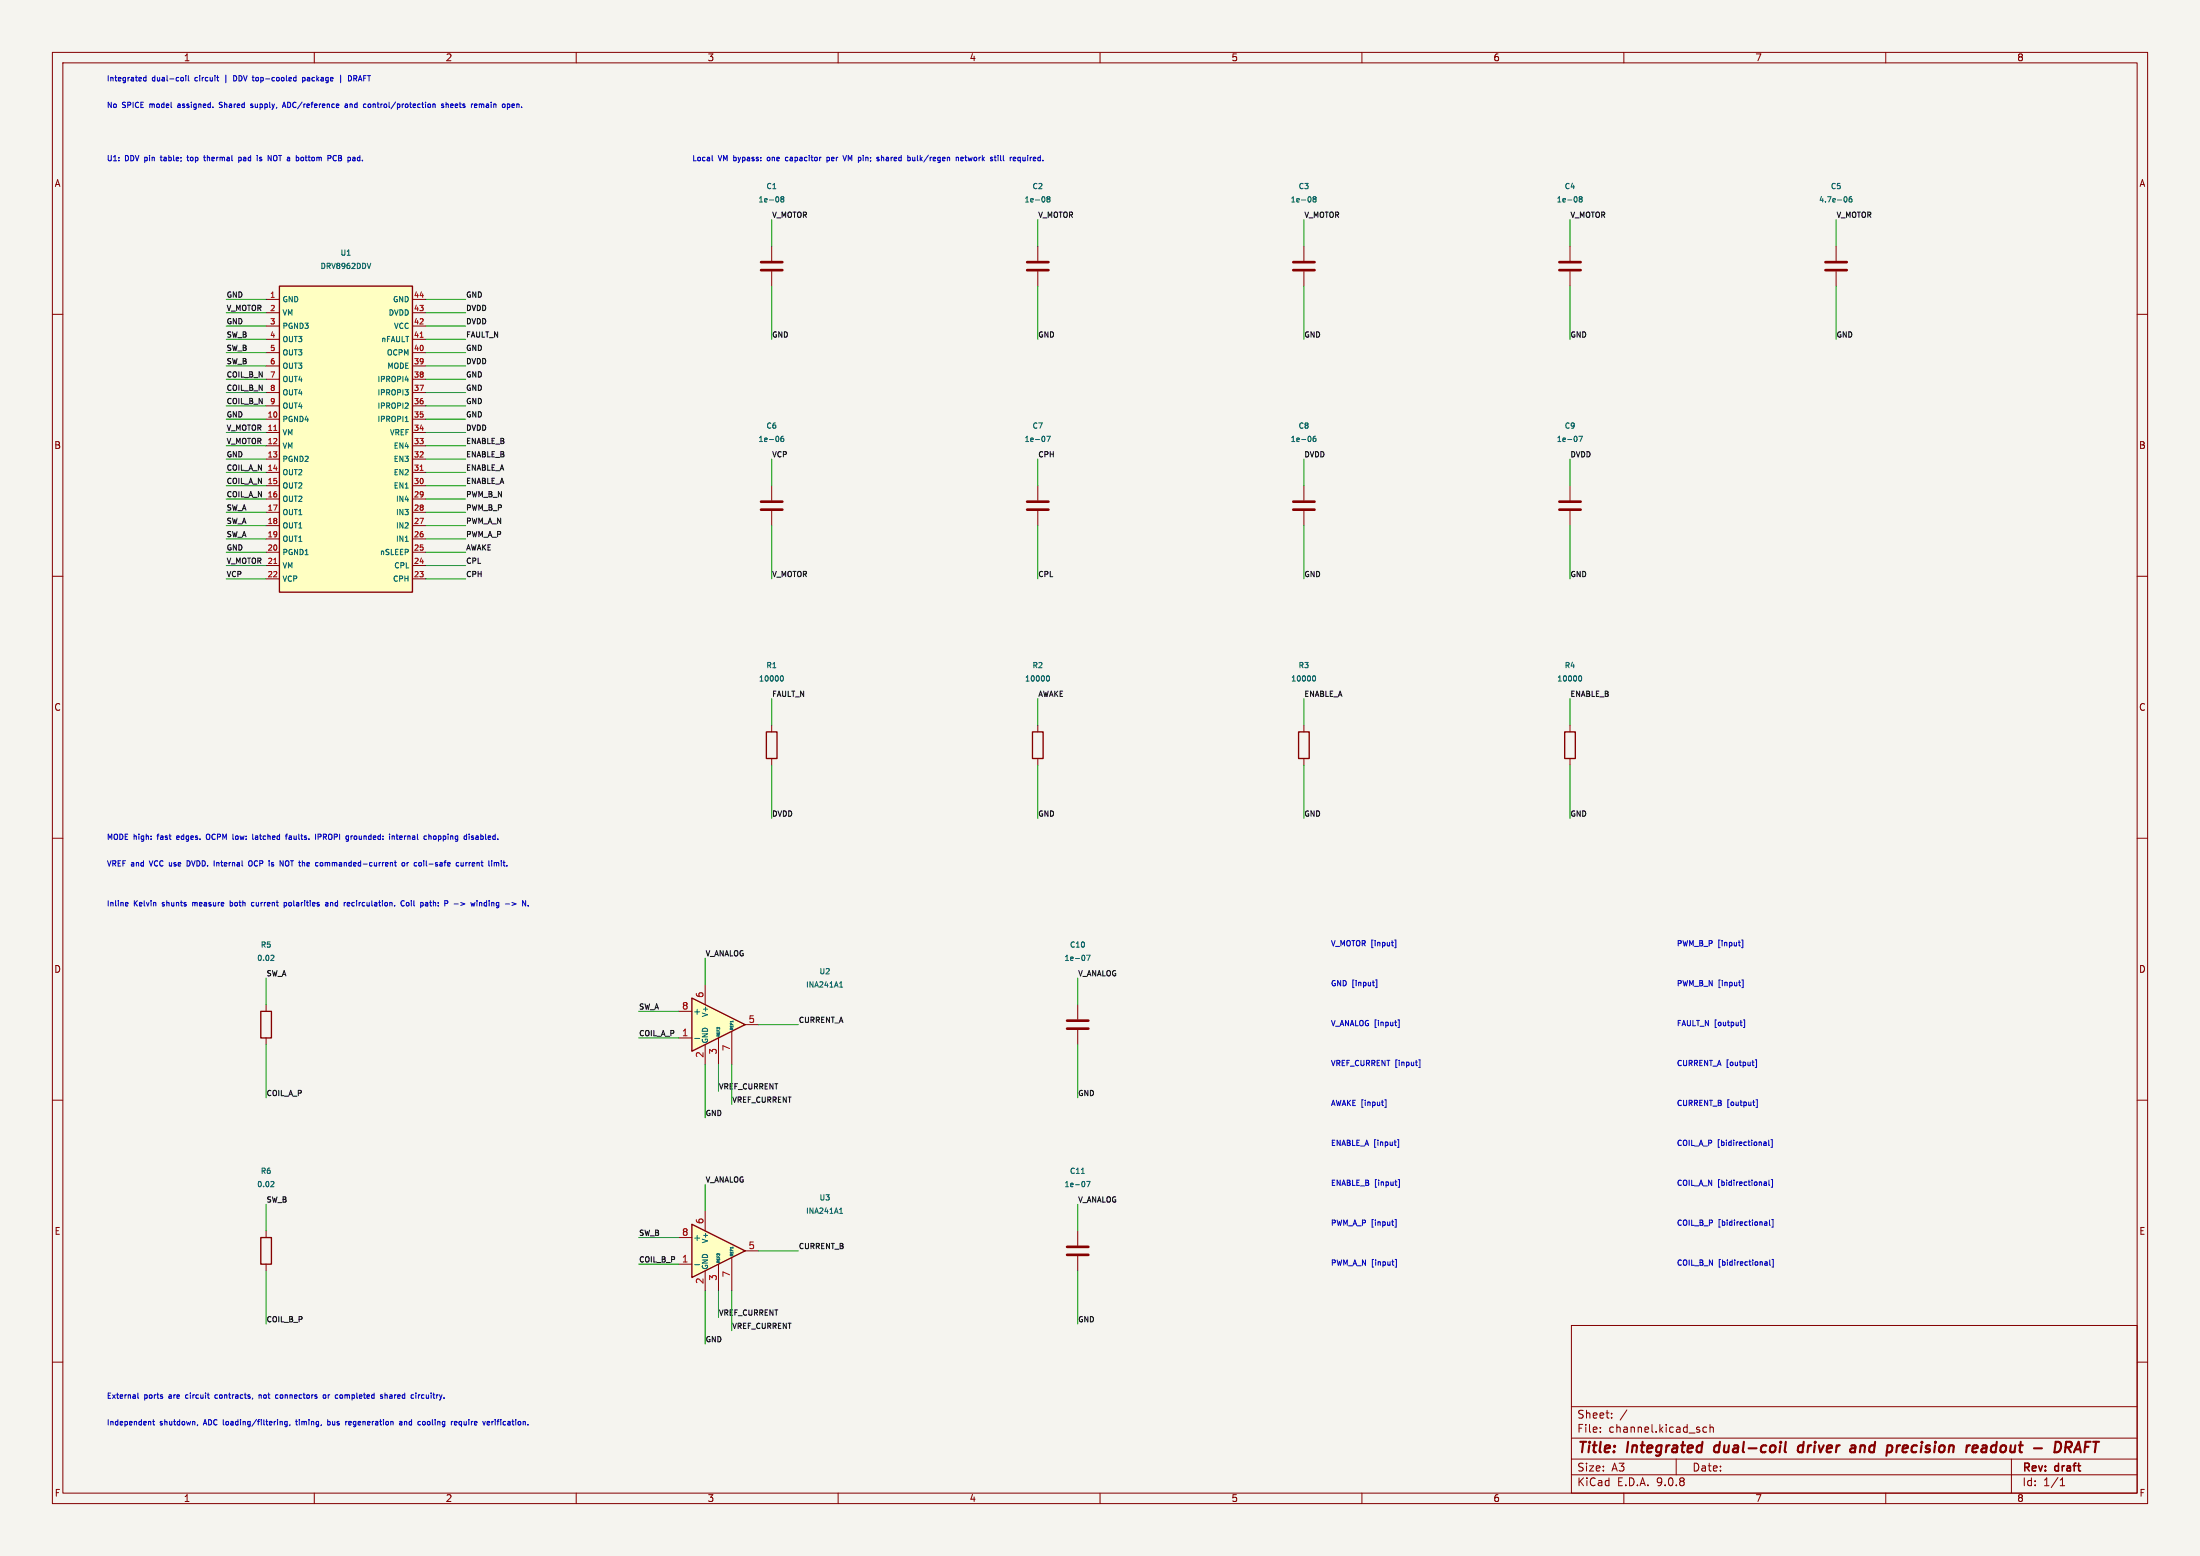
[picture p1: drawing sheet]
<svg xmlns="http://www.w3.org/2000/svg" width="420mm" height="297mm" viewBox="0 0 420 297" stroke-linecap="round" stroke-linejoin="round" font-family="sans-serif">
<path d="M0 0h420v297h-420z" fill="#f5f4ef" stroke="#f5f4ef" stroke-width=".19"/>
<g fill="none" stroke="#840000" stroke-width=".19">
<path d="M10 10h400v277h-400zM12 12h396v273h-396zM60 10v2M110 10v2M160 10v2M210 10v2M260 10v2M310 10v2M360 10v2M10 60h2M408 60h2M147.3 92.7v2.8"/>
<path d="M147.3 97.5v2.8M10 110h2M408 110h2M248.9 138.4v1.3M10 160h2M248.9 144.8v1.3M408 160h2M205.7 191.8v2.8M205.7 196.6v2.8M10 210h2M408 210h2M300 253h108v32h-108z"/>
<path d="M10 260h2M300 278.5h108M300 274.5h108M300 268.5h108M305.5 273.2v.2M305.5 272.5v.1M307.7 270.5v.2M307.7 269.8v.1M310.6 269.1l-1.3 1.9M320 278.5v3M325.8 272.5l-.4-.1-.3 .3 .1 .6h.6M326.4 272.5l.3-.1 .3 .1 .1 .9"/>
<path d="M326.4 271.9v1.5M384 278.5v6.5M408 260h2M60 285v2M110 285v2M160 285v2M210 285v2M260 285v2M300 281.5h108M310 285v2M360 285v2M393.3 283.6h.9"/>
<path d="M393.3 282.5l.4-.4v1.5"/>
</g>
<g fill="none" stroke="#840000" stroke-width=".4">
<path d="M327.4 276.1l-.2 .7 .3 .4M340.9 275.2l-.2 1.7 .3 .3M344.3 276a.66 .66 0 0 0-1 .3l-.1 .5 .1 .3h.8M344.3 275.2l-.2 2M353.6 275.9l.6 .1-.1 1.2M354.1 277.1l-.2 .1M354.2 276.3l-.7 .1M362.2 275.9l-.2 1.3M362.5 275.9l-.4 .4M376.7 276l.6-.1 .2 .1v.3l-.9 .2M377.3 277.1l-.5 .1M378.6 275.9l-.2 .1"/>
<path d="M379 276.4h-.4a.4 .4 0 0 0-.4 .4 .4 .4 0 0 0 .3 .4h.5M393.5 276.1a.72 .72 0 0 0-.6-.9h-.5l-.2 2h.5M394.8 276.3l.5 .9M395.1 276.3a.55 .55 0 0 0 .4-.5 .55 .55 0 0 0-.3-.6h-.8l-.2 2M395.9 277.2l.9-2 .4 2M396.2 276.6h.9"/>
</g>
<path d="M247.9 139.7h2v5.1h-2z" fill="none" stroke="#840000" stroke-width=".25"/>
<path d="M149.5 83.3h-.2l-.2 .2v.6l.2 .2 .3-.1-.1-.5h-.2l-.2 .1M250.7 129h.1a.54 .54 0 0 1 .4 .5 .54 .54 0 0 1-.4 .5h-.1M207.4 182.3h.7l-.4 1" fill="none" stroke="#006464" stroke-width=".19"/>
<path d="M145.3 95.8h4.1M145.3 97.3h4.1M203.7 194.8h4.1M203.7 196.3h4.1" fill="none" stroke="#840000" stroke-width=".51"/>
<path d="M132.1 233.7l10.1 5.1-10.1 5z" fill="#ffffc2"/>
<path d="M197.1 139.7h2v5.1h-2zM49.8 193h2v5.1h-2zM132.1 233.7l10.1 5.1-10.1 5z" fill="none" stroke="#840000" stroke-width=".25"/>
<g fill="none" stroke="#840000" stroke-width=".19">
<path d="M248.9 47v2.8M248.9 51.8v2.8M198.1 92.7v2.8M198.1 97.5v2.8M198.1 138.4v1.3M198.1 144.8v1.3M50.8 191.8v1.2M50.8 198.1v1.3M129.5 236.2h2.6M134.6 231.1v3.8M142.2 238.8h2.6M205.7 234.9v2.8"/>
<path d="M205.7 239.8v2.8M129.5 241.3h2.6M134.6 242.6v3.8M137.2 241.3v5.1M139.7 240v6.4"/>
</g>
<g fill="none" stroke="#006464" stroke-width=".19">
<path d="M250.9 38l-.2-.2 .2-.3 .3 .2-.2 .3M250.9 38l-.2 .2 .2 .4 .3-.2-.2-.4M250.9 38h.1M199.8 83.3h.7l-.4 1M199.9 129h.1a.54 .54 0 0 1 .4 .5 .54 .54 0 0 1-.4 .5h-.1M52.1 182.3l.2 .2v.3l-.6 .5h.6M136.9 239.7v.3h.5M136.9 239.3v.2M139.4 238.5v.2h.5M139.4 238.9v.3h.5M139.4 239.4v.3h.5M139.9 238.2h-.4"/>
<path d="M160.3 231.6h.6M160.4 230.8l.2-.2v1M206.4 224h.6M207.4 225.5h.7l-.4 1M132.6 241.4h1M136.9 240.2v.2h.5M136.9 240.7v.3h.5"/>
</g>
<path d="M246.9 50h4.1M246.9 51.6h4.1M196.1 95.8h4.1M196.1 97.3h4.1M203.7 238h4.1M203.7 239.5h4.1" fill="none" stroke="#840000" stroke-width=".51"/>
<path d="M132.1 190.5l10.1 5.1-10.1 5.1z" fill="#ffffc2"/>
<path d="M132.1 190.5l10.1 5.1-10.1 5.1z" fill="none" stroke="#840000" stroke-width=".25"/>
<path d="M299.7 92.7v2.8M299.7 97.5v2.8M129.5 193h2.6M129.5 198.1h2.6M134.6 188v3.8M134.6 199.4v3.8M137.2 198.1v5.1M139.7 196.9v6.3M142.2 195.6h2.6" fill="none" stroke="#840000" stroke-width=".19"/>
<path d="M301.4 83.3h.7l-.4 1M132.6 198.2h1M136.9 196.6v.2h.5M136.9 197v.3h.5M136.9 197.5v.3h.5M136.9 196.2v.2M139.4 195.3v.2h.5M139.4 195.8v.2h.5M139.4 196.3v.2h.5M139.9 195h-.4M160.3 188.4h.6M160.4 187.6l.2-.2v1" fill="none" stroke="#006464" stroke-width=".19"/>
<path d="M297.7 95.8h4.1M297.7 97.3h4.1" fill="none" stroke="#840000" stroke-width=".51"/>
<path d="M53.3 54.6h25.4v58.4h-25.4z" fill="#ffffc2"/>
<path d="M53.3 54.6h25.4v58.4h-25.4zM146.3 139.7h2v5.1h-2zM298.7 139.7h2v5.1h-2zM49.8 236.2h2v5.1h-2z" fill="none" stroke="#840000" stroke-width=".25"/>
<g fill="none" stroke="#840000" stroke-width=".19">
<path d="M50.8 57.2h2.5M50.8 59.7h2.5M78.7 57.2h2.6M78.7 59.7h2.6M147.3 47v2.8M147.3 51.8v2.8M198.1 47v2.8M198.1 51.8v2.8M299.7 47v2.8M299.7 51.8v2.8M350.5 47v2.8M350.5 51.8v2.8"/>
<path d="M50.8 62.2h2.5M50.8 64.8h2.5M50.8 67.3h2.5M50.8 69.9h2.5M50.8 72.4h2.5M50.8 74.9h2.5M50.8 77.5h2.5M78.7 62.2h2.6M78.7 64.8h2.6M78.7 67.3h2.6M78.7 69.9h2.6M78.7 72.4h2.6"/>
<path d="M78.7 74.9h2.6M78.7 77.5h2.6M50.8 80h2.5M50.8 82.6h2.5M50.8 85.1h2.5M50.8 87.6h2.5M50.8 90.2h2.5M50.8 92.7h2.5M50.8 95.3h2.5M50.8 97.8h2.5M78.7 80h2.6M78.7 82.6h2.6"/>
<path d="M78.7 85.1h2.6M78.7 87.6h2.6M78.7 90.2h2.6M78.7 92.7h2.6M78.7 95.3h2.6M78.7 97.8h2.6M248.9 92.7v2.8M248.9 97.5v2.8M50.8 100.3h2.5M50.8 102.9h2.5M50.8 105.4h2.5M50.8 108h2.5"/>
<path d="M50.8 110.5h2.5M78.7 100.3h2.6M78.7 102.9h2.6M78.7 105.4h2.6M78.7 108h2.6M78.7 110.5h2.6M147.3 138.4v1.3M299.7 138.4v1.3M147.3 144.8v1.3M299.7 144.8v1.3M50.8 234.9v1.3M50.8 241.3v1.3"/>
</g>
<path d="M80.2 64.4h.6M52.3 82.2h.5M80.2 89.8h.6M52.3 107.6h.5" fill="none" stroke="#a90000" stroke-width=".19"/>
<g fill="none" stroke="#006464" stroke-width=".19">
<path d="M149.3 38l-.2-.2 .2-.3 .3 .2-.2 .3M149.3 38h.1M149.3 38l-.2 .2 .2 .4 .3-.2-.2-.4M200.1 38l-.2-.2 .2-.3 .3 .2-.2 .3M200.1 38h.1M200.1 38l-.2 .2 .2 .4 .3-.2-.2-.4M301.7 38l-.2-.2 .2-.3 .3 .2-.2 .3M301.7 38l-.2 .2 .2 .4 .3-.2-.2-.4M301.7 38h.1M352.4 37.5a.64 .64 0 0 1 0 1.1M353.5 37.5l-.3 .1-.2 .2v.6l.2 .2 .3-.1v-.5l-.3-.1-.2 .2M70.8 50.2l-.4 1.1"/>
<path d="M77.4 72.5h.6M77.4 80.5h.5M251.1 83.3h-.2l-.2 .2v.6l.2 .2 .3-.1-.1-.5h-.2l-.2 .1M77.4 103.3h.5M149.1 129h.1a.54 .54 0 0 1 .4 .5 .54 .54 0 0 1-.4 .5h-.1M301.5 129h.1a.54 .54 0 0 1 .4 .5 .54 .54 0 0 1-.4 .5h-.1M52.1 225.5l.2 .2v.2l-.6 .6h.6"/>
</g>
<path d="M145.3 50h4.1M145.3 51.6h4.1M196.1 50h4.1M196.1 51.6h4.1M297.7 50h4.1M297.7 51.6h4.1M348.5 50h4.1M348.5 51.6h4.1M246.9 95.8h4.1M246.9 97.3h4.1" fill="none" stroke="#840000" stroke-width=".51"/>
<g fill="none" stroke="#009600" stroke-width=".19">
<path d="M43.2 57.2h7.6M43.2 59.7h7.6M81.3 57.2h7.6M81.3 59.7h7.6M147.3 41.9v5.1M147.3 54.6v10.2M198.1 41.9v5.1M198.1 54.6v10.2M248.9 41.9v5.1M248.9 54.6v10.2M299.7 41.9v5.1M299.7 54.6v10.2"/>
<path d="M350.5 41.9v5.1M350.5 54.6v10.2M43.2 74.9h7.6M43.2 77.5h7.6M43.2 72.4h7.6M43.2 69.9h7.6M43.2 67.3h7.6M43.2 64.8h7.6M43.2 62.2h7.6M81.3 74.9h7.6M81.3 77.5h7.6M81.3 72.4h7.6"/>
<path d="M81.3 69.9h7.6M81.3 67.3h7.6M81.3 64.8h7.6M81.3 62.2h7.6M43.2 97.8h7.6M43.2 95.3h7.6M43.2 92.7h7.6M43.2 90.2h7.6M43.2 82.6h7.6M43.2 80h7.6M43.2 87.6h7.6M43.2 85.1h7.6"/>
<path d="M81.3 97.8h7.6M81.3 95.3h7.6M81.3 92.7h7.6M81.3 90.2h7.6M81.3 82.6h7.6M81.3 80h7.6M81.3 87.6h7.6M81.3 85.1h7.6M147.3 87.6v5.1M198.1 87.6v5.1M248.9 87.6v5.1M299.7 87.6v5.1"/>
<path d="M43.2 100.3h7.6M43.2 102.9h7.6M43.2 105.4h7.6M43.2 108h7.6M43.2 110.5h7.6M81.3 100.3h7.6M81.3 102.9h7.6M81.3 105.4h7.6M81.3 108h7.6M81.3 110.5h7.6M147.3 100.3v10.2M198.1 100.3v10.2"/>
<path d="M248.9 100.3v10.2M299.7 100.3v10.2M147.3 133.4v5M198.1 133.4v5M248.9 133.4v5M299.7 133.4v5M147.3 146.1v10.1M198.1 146.1v10.1M248.9 146.1v10.1M299.7 146.1v10.1M50.8 186.7v5.1M50.8 199.4v10.2"/>
<path d="M121.9 198.1h7.6M121.9 193h7.6M134.6 182.9v5.1M144.8 195.6h7.6M205.7 186.7v5.1M205.7 199.4v10.2M134.6 203.2v10.2M137.2 203.2v5.1M139.7 203.2v7.6M50.8 229.9v5M121.9 236.2h7.6M134.6 226.1v5"/>
<path d="M144.8 238.8h7.6M205.7 229.9v5M50.8 242.6v10.1M121.9 241.3h7.6M134.6 246.4v10.1M137.2 246.4v5.1M139.7 246.4v7.6M205.7 242.6v10.1"/>
</g>
<g fill="none" stroke="#0000c2" stroke-width=".19">
<path d="M27.9 14.4v1.1M27.9 14.8h-.3l-.2 .2 .1 .4h.4M34.7 14.8l.3 .2v.4l-.3 .1M35.5 14.4v.1M35.5 14.8v.7M36 14.4v.9l.1 .2M41.4 14.8h.4M41.6 15.4l.2 .1M42.3 19.5h-.3l-.1 .2v.3h.3M45 14.5l-.4-.1v1.1l.4-.1M48.2 19.9h-.2l-.1 .1v.1l.3 .1v.3h-.3M56.2 14.8h.3"/>
<path d="M56.5 15.4l-.3 .1M56.5 14.4v1.1M57.8 14.8h.3l.2 .2-.1 .4h-.4M57.8 14.8v1M65 14.3v1.5M65.9 19.9h.4v.6M66.8 19.9v.6M66.9 14.5l.2 .4-.2 .5M67 19.9l-.2 .1M67.5 15h.4M67.8 15l.3 .5M67.9 14.4h-.4v1.1"/>
<path d="M70.7 19.9h-.3l-.1 .1v.5h.4M82.6 20l.4-.1 .1 .6M82.6 19.9v.6M84.7 19.9h-.3l-.1 .1v.1l.4 .1v.3h-.4M85.2 20l.3-.1 .1 .6M85.2 19.5v1M90.7 19.9h.3l.1 .2-.5 .1M91.5 19.9v.6M91.9 19.9l-.4 .1M96.9 19.9h.3l.1 .1-.1 .5h-.3M98.1 19.9l-.4 .1 .1 .5h.3M30.6 30h.4"/>
<path d="M34 20.2v.3M35.7 30h.3M35.8 29.7v.8l.2 .2M38.9 30h.3M39 29.7v.8l.2 .2M41.9 20.5h.3M45.6 30.1l.3-.1 .2 .2-.1 .4h-.4M45.6 30v1M49.9 30.1l-.2-.1-.2 .2 .1 .1 .3 .1v.2h-.4M52.6 29.7h-.2l-.2 .3 .1 .5 .3 .2M53.9 20.5l.3-1 .4 1M54 20.2h.5"/>
<path d="M58.3 30h.3M64.2 29.8a.45 .45 0 0 0-.6 .4 .45 .45 0 0 0 .6 .4M64.6 30.2h.4M65 29.7h-.4v1h.4M66.3 20.1l-.5 .2 .2 .2h.3M68.3 30.6h.4M68.3 30.1h.4M68.7 29.7v1M91 20.5h-.3M98.2 20.1l-.5 .1M136 29.7v.8l.1 .2M146.5 30.1v.5"/>
<path d="M150.3 30l-.4 .2 .1 .4 .3 .1M157.9 30.1l.3-.1 .2 .2-.1 .4h-.4M157.9 30v1M160.9 29.7l.4 1 .3-1M168.3 30.1l.3-.1 .1 .2M168.3 29.7v1M174.2 30l.1 .6h.4M174.7 30v.7M182.5 30.1h.4l.1 .6M182.5 30v.7M183.4 30.4l.5-.1v-.2l-.3-.1-.2 .2 .1 .4h.4M184.2 30h.4"/>
<path d="M184.3 29.7l.1 .9M190.5 29.7v.1M190.5 30v.7M191 29.7v.8l.2 .2M194.8 30.1l-.3-.1-.2 .2 .1 .4h.4M194.8 30v1M33.8 159.6v.6M34.2 159.8l-.5 .1M39.8 159.2l-.3 .1-.1 .3v.5l.4 .1M45 159.7v.4M49.1 159.6h-.3M49.1 159.8l-.4 .2 .1 .2h.3"/>
<path d="M54.5 159.6h.4M54.9 159.2l-.3 .2v.8M55.2 159.6h.4M55.6 159.8l-.4 .2 .1 .2h.3M60.2 159.2v1M60.7 159.7h.5l.1-.4-.6-.1v1M67.3 159.6l-.2 .1M67.6 159.7v.4M74.8 159.7l.4-.1 .1 .6M74.8 159.6v.6M75.6 159.6h.4M75.8 159.2v.9l.2 .1"/>
<path d="M81.9 159.7l.4-.1v.6M81.9 159.2v1M83.1 159.6l-.4 .1 .1 .4 .3 .1M89.6 159.2v.1M90.4 159.6h-.3l-.1 .1v.1l.4 .1v.3h-.4M91 159.8l-.2 .2 .2 .2M91 159.6h-.1M24.1 172.3h.3v.2l-.4 .1M24.4 172.9h-.3M36.1 164.3h-.4v1h.4M36.8 172.3v.6M36.8 172.3v.1"/>
<path d="M41.4 164.6v.7M41.5 164.6l-.1 .1M43.9 172.9h.3M43.9 171.9v1M44.2 172.3h-.3M47.6 164.3h.3l.2 .1v.6l-.2 .3-.4-.1v-.6zM48.2 160.1l.2 .1M48.5 172.3h-.3l-.2 .1 .1 .5h.4M52.1 165l.2 .1-.2 .2M52.1 164.6l.1 .1M54.2 172.3h.3l.2 .1-.1 .5h-.4M54.2 172.3v1"/>
<path d="M54.9 164.3h-.3l-.1 .3v.6l.4 .1M61.4 164.6l.2 .2v.3l-.2 .2M62.2 172.3h.4v.6M62.6 172.5l-.5 .2 .2 .2h.3M63.1 172.3v.6M63.2 172.3l-.1 .1M66.3 172.9h.4M66.3 172.3h.3l.2 .2-.5 .1M75.3 164.6h.4M75.6 165.3h.1M76.8 164.7l.3-.1 .2 .2v.3l-.2 .2-.4-.2zM77.2 172a.45 .45 0 0 0-.7 .4 .45 .45 0 0 0 .7 .4"/>
<path d="M77.7 172.3h.2l.2 .1v.3l-.2 .2-.3-.2zM77.7 164.6v.7M78 164.6l-.3 .2M80.9 164.3h-.1M80.9 164.3h.1M80.9 164.3v.1M81.3 172.3l.4 .1v.5M81.7 172.9h-.4M81.7 172.5h-.4M82 172.3h.4M86.7 172.5h.8M87.5 164.6l.1 .1"/>
<path d="M87.6 165.3h-.1M88 164.6l.1 .7 .3-.1M88.4 164.6v.7M88.9 164.6v.7M89.2 164.6l-.3 .2M89.6 164.6v.7M89.8 164.6l-.2 .2M91.1 171.9v.1M91.5 172.4l.4-.1 .1 .6M91.5 172.3v.6M92.5 172.3l-.1 .1 .1 .5M94.9 164.6l.3 .2v.5"/>
<path d="M95.7 164.3v.1M95.7 164.6v.7M96 164.6h.4M97.7 172.3l.8 .2-.8 .3M100.3 171.9v1l-.5-1v1M266.2 179.4h.3v1.5h-.3M332.5 179.4h.2v1.5h-.2M262.6 187.1h.3v1.4h-.3M266.9 194.7h.2v1.4h-.2M332.2 195.1h.4M332.4 195.7l.2 .1M332.5 187.1h.3v1.4h-.3"/>
<path d="M332.8 194.7h.3v1.4h-.3M264.4 209.9h.2v1.5h-.2M266.8 217.5h.2v1.5h-.2M270.8 202.3h.3v1.5h-.3M334.5 202.7h.3M334.6 210.4h.4M334.7 203.4h.1M334.8 211h.2M335.1 202.3h.2v1.5h-.2M335.2 209.9h.3v1.5h-.3M336.7 218h.4l.1 .7M337.2 218.2l-.5 .2 .1 .3 .4-.1"/>
<path d="M337.7 217.6v.9l.1 .2M338.1 217.5h.2v1.5h-.2M266.3 232.8h.2v1.4h-.2M266.9 225.2h.3v1.4h-.3M336.8 225.6h.4v.7M336.9 233.3h.4v.6M337.2 225.8l-.5 .2 .2 .3 .3-.1M337.3 233.5l-.5 .2 .2 .2 .3-.1M337.7 225.3v.8l.1 .2M337.8 232.9v.8l.1 .2M338.1 225.2h.3v1.4h-.3M338.2 232.8h.3v1.4h-.3"/>
<path d="M266.3 240.4h.3v1.5h-.3M336.9 240.9h.4l.1 .6M337.4 241.1l-.5 .2 .1 .2h.4M337.8 240.5v.9l.2 .1M338.3 240.4h.2v1.5h-.2M26.3 265.9v.9l.2 .1M28.6 271.3l.2 .2v.5M29.1 271.3h.4M29.3 271v.8l.2 .2M35.5 266.3v.5M37.7 271.9l-.1 .2M41.4 266.2l-.4 .2 .1 .4 .3 .1"/>
<path d="M49.4 266.3h.4l.1 .6M49.4 266.2v.7M52.8 266.2l.3 .1M53.1 266.9h-.3M53.5 271.4h.4v.6M53.5 271.3v.7M54.8 271.4l-.3-.1-.2 .2 .1 .4h.4M54.8 271.3v.8l-.2 .2h-.2M55.4 271.9l-.1 .2M56.4 271.3h.4M56.6 271v.8l.2 .2M61.8 266.3l.2-.1 .2 .2v.3l-.2 .2-.3-.2z"/>
<path d="M62.6 271.4l.2-.1 .2 .2-.1 .4h-.3M62.6 271v1M62.7 266.2v.7M62.8 266.3l-.1 .1M64.9 266.7l.2 .2h.2M65.3 266.3l-.2-.1-.2 .2M66.2 271.3h.1M66.9 271.3l-.3 .2v.4l.3 .1M67.1 271.6l-.5 .1M72.7 266.5l.3 .1 .1 .2-.2 .1h-.3M72.7 266.3h.3M73.5 266.3h.4v.6"/>
<path d="M73.5 265.9v1M76.3 271.4h.4v.6M76.7 271.6l-.4 .2 .1 .2 .3-.1M77.2 271.3v.7M77.4 271.3l-.2 .1M79.4 265.9v.1M79.4 266.2v.7M79.9 266.2v.7M80.2 266.2l-.3 .2M81.1 271.4l-.3-.1-.1 .2 .1 .4h.3M86.4 271.3h.1M86.7 271.7l.5-.1v-.2l-.3-.1-.2 .2 .1 .4h.4"/>
<path d="M87.8 271.3l-.2 .2v.3l.2 .2M93 271.7l.5-.1-.1-.2-.3-.1-.1 .2v.4h.4M93.9 271.3v.7M94 271.4l-.1 .1"/>
</g>
<g font-size="2.8" fill="#840000">
<text x="301" y="277.9">Title:</text>
<text x="310.6" y="277.9">Integrated</text>
<text x="328.1" y="277.9">dual-coil</text>
<text x="344.9" y="277.9">driver</text>
<text x="355.7" y="277.9">and</text>
<text x="363.5" y="277.9">precision</text>
<text x="379.4" y="277.9">readout</text>
<text x="393.1" y="277.9">-</text>
<text x="397.9" y="277.9">DRAFT</text>
</g>
<g font-size="2.1" fill="#840000">
<text x="301" y="273.7">File:</text>
<text x="301" y="271">Sheet:</text>
<text x="307.1" y="273.7">channel.kicad_sch</text>
<text x="301" y="281.1">Size:</text>
<text x="307.6" y="281.1">A3</text>
<text x="323" y="281.1">Date:</text>
<text x="386" y="281.3">Rev:</text>
<text x="392.4" y="281.3">draft</text>
<text x="301" y="283.9">KiCad</text>
<text x="308.7" y="283.9">E.D.A.</text>
<text x="316.3" y="283.9">9.0.8</text>
<text x="386" y="283.9">Id:</text>
<text x="390.1" y="283.9">1/1</text>
</g>
<g font-size="1.8" fill="#840000">
<text x="35" y="11.9">1</text>
<text x="85" y="11.9">2</text>
<text x="135" y="11.9">3</text>
<text x="185" y="11.9">4</text>
<text x="235" y="11.9">5</text>
<text x="285" y="11.9">6</text>
<text x="335" y="11.9">7</text>
<text x="385" y="11.9">8</text>
<text x="10.3" y="35.9">A</text>
<text x="408.3" y="35.9">A</text>
<text x="10.3" y="85.9">B</text>
<text x="408.2" y="85.9">B</text>
<text x="10.3" y="135.9">C</text>
<text x="408.2" y="135.9">C</text>
<text x="10.3" y="185.9">D</text>
<text x="408.2" y="185.9">D</text>
<text x="10.3" y="235.9">E</text>
<text x="408.3" y="235.9">E</text>
<text x="10.3" y="285.9">F</text>
<text x="35" y="286.9">1</text>
<text x="85" y="286.9">2</text>
<text x="135" y="286.9">3</text>
<text x="185" y="286.9">4</text>
<text x="235" y="286.9">5</text>
<text x="285" y="286.9">6</text>
<text x="335" y="286.9">7</text>
<text x="385" y="286.9">8</text>
<text x="408.3" y="285.9">F</text>
</g>
<g font-size="1.8" fill="#a90000">
<text x="134.4" y="190.6" transform="rotate(-90 134.4 190.6)">6</text>
<text x="130.1" y="192.8">8</text>
<text x="130.1" y="197.9">1</text>
<text x="142.8" y="195.3">5</text>
<text x="134.4" y="202" transform="rotate(-90 134.4 202)">2</text>
<text x="136.9" y="201.4" transform="rotate(-90 136.9 201.4)">3</text>
<text x="139.4" y="200.7" transform="rotate(-90 139.4 200.7)">7</text>
<text x="134.4" y="233.8" transform="rotate(-90 134.4 233.8)">6</text>
<text x="130.1" y="236">8</text>
<text x="142.8" y="238.5">5</text>
<text x="130.1" y="241">1</text>
<text x="134.4" y="245.2" transform="rotate(-90 134.4 245.2)">2</text>
<text x="136.9" y="244.5" transform="rotate(-90 136.9 244.5)">3</text>
<text x="139.4" y="243.9" transform="rotate(-90 139.4 243.9)">7</text>
</g>
<g font-size="1.8" fill="#006464">
<text x="132.2" y="193.9">+</text>
<text x="132.2" y="237.1">+</text>
</g>
<g font-size="1.4" fill="#0000c2">
<text x="20.3" y="15.7">Integrated</text>
<text x="29" y="15.7">dual-coil</text>
<text x="37.4" y="15.7">circuit</text>
<text x="43.3" y="15.7">|</text>
<text x="45.3" y="15.7">DDV top-cooled</text>
<text x="59" y="15.7">package</text>
<text x="66.2" y="15.7">|</text>
<text x="68.2" y="15.7">DRAFT</text>
<text x="20.3" y="20.8">No</text>
<text x="23.3" y="20.8">SPICE</text>
<text x="28.8" y="20.8">model</text>
<text x="34.4" y="20.8">assigned.</text>
<text x="42.6" y="20.8">Shared</text>
<text x="48.8" y="20.8">supply,</text>
<text x="55.2" y="20.8">ADC/reference</text>
<text x="67.3" y="20.8">and</text>
<text x="71.1" y="20.8">control/protection</text>
<text x="86.3" y="20.8">sheets</text>
<text x="92.2" y="20.8">remain</text>
<text x="98.4" y="20.8">open.</text>
<text x="20.3" y="31">U1:</text>
<text x="23.9" y="31">DDV pin</text>
<text x="31.1" y="31">table;</text>
<text x="36.5" y="31">top</text>
<text x="39.9" y="31">thermal</text>
<text x="46.8" y="31">pad</text>
<text x="50.5" y="31">is</text>
<text x="52.9" y="31">NOT a</text>
<text x="58.8" y="31">bottom</text>
<text x="65.1" y="31">PCB</text>
<text x="69.1" y="31">pad.</text>
<text x="132.1" y="31">Local</text>
<text x="137.2" y="31">VM bypass:</text>
<text x="146.9" y="31">one</text>
<text x="150.7" y="31">capacitor</text>
<text x="158.8" y="31">per</text>
<text x="162.2" y="31">VM pin;</text>
<text x="169.1" y="31">shared</text>
<text x="175.2" y="31">bulk/regen</text>
<text x="184.7" y="31">network</text>
<text x="191.6" y="31">still</text>
<text x="195.6" y="31">required.</text>
<text x="20.3" y="160.5">MODE high:</text>
<text x="30.3" y="160.5">fast</text>
<text x="34.2" y="160.5">edges.</text>
<text x="40.1" y="160.5">OCPM</text>
<text x="45.4" y="160.5">low:</text>
<text x="49.4" y="160.5">latched</text>
<text x="56.1" y="160.5">faults.</text>
<text x="61.9" y="160.5">IPROPI</text>
<text x="68" y="160.5">grounded:</text>
<text x="76.6" y="160.5">internal</text>
<text x="83.4" y="160.5">chopping</text>
<text x="91.3" y="160.5">disabled.</text>
<text x="20.3" y="165.6">VREF and</text>
<text x="28.8" y="165.6">VCC use</text>
<text x="36.4" y="165.6">DVDD.</text>
<text x="41.8" y="165.6">Internal</text>
<text x="48.7" y="165.6">OCP</text>
<text x="52.8" y="165.6">is</text>
<text x="55.2" y="165.6">NOT the</text>
<text x="62.5" y="165.6">commanded-current</text>
<text x="79.2" y="165.6">or</text>
<text x="81.8" y="165.6">coil-safe</text>
<text x="90.1" y="165.6">current</text>
<text x="96.5" y="165.6">limit.</text>
<text x="20.3" y="173.2">Inline</text>
<text x="25.6" y="173.2">Kelvin</text>
<text x="31.2" y="173.2">shunts</text>
<text x="37.2" y="173.2">measure</text>
<text x="44.6" y="173.2">both</text>
<text x="49" y="173.2">current</text>
<text x="55.4" y="173.2">polarities</text>
<text x="63.6" y="173.2">and</text>
<text x="67.4" y="173.2">recirculation.</text>
<text x="78.5" y="173.2">Coil</text>
<text x="82.5" y="173.2">path:</text>
<text x="87.4" y="173.2">P</text>
<text x="89.4" y="173.2">-&gt;</text>
<text x="93" y="173.2">winding</text>
<text x="99.7" y="173.2">-&gt;</text>
<text x="254" y="180.8">V_MOTOR [input]</text>
<text x="320" y="180.8">PWM_B_P</text>
<text x="328" y="180.8">[input]</text>
<text x="254" y="188.4">GND [input]</text>
<text x="320" y="188.4">PWM_B_N</text>
<text x="328" y="188.4">[input]</text>
<text x="254" y="196.1">V_ANALOG [input]</text>
<text x="320" y="196.1">FAULT_N [output]</text>
<text x="254" y="203.7">VREF_CURRENT [input]</text>
<text x="320" y="203.7">CURRENT_A [output]</text>
<text x="254" y="211.3">AWAKE [input]</text>
<text x="320" y="211.3">CURRENT_B</text>
<text x="329.7" y="211.3">[output]</text>
<text x="254" y="218.9">ENABLE_A [input]</text>
<text x="320" y="218.9">COIL_A_P</text>
<text x="327.9" y="218.9">[bidirectional]</text>
<text x="254" y="226.5">ENABLE_B</text>
<text x="262.4" y="226.5">[input]</text>
<text x="320" y="226.5">COIL_A_N</text>
<text x="327.9" y="226.5">[bidirectional]</text>
<text x="254" y="234.2">PWM_A_P [input]</text>
<text x="320" y="234.2">COIL_B_P</text>
<text x="328" y="234.2">[bidirectional]</text>
<text x="254" y="241.8">PWM_A_N [input]</text>
<text x="320" y="241.8">COIL_B_N</text>
<text x="328.1" y="241.8">[bidirectional]</text>
<text x="20.3" y="267.2">External</text>
<text x="27.5" y="267.2">ports</text>
<text x="32.4" y="267.2">are</text>
<text x="35.9" y="267.2">circuit</text>
<text x="41.8" y="267.2">contracts,</text>
<text x="50.4" y="267.2">not</text>
<text x="53.8" y="267.2">connectors</text>
<text x="63.2" y="267.2">or</text>
<text x="65.8" y="267.2">completed</text>
<text x="74.6" y="267.2">shared</text>
<text x="80.7" y="267.2">circuitry.</text>
<text x="20.3" y="272.3">Independent</text>
<text x="30.5" y="272.3">shutdown,</text>
<text x="39.1" y="272.3">ADC loading/filtering,</text>
<text x="57.2" y="272.3">timing,</text>
<text x="63.5" y="272.3">bus</text>
<text x="67.2" y="272.3">regeneration</text>
<text x="77.7" y="272.3">and</text>
<text x="81.5" y="272.3">cooling</text>
<text x="88.1" y="272.3">require</text>
<text x="94.5" y="272.3">verification.</text>
</g>
<g font-size="1.4" fill="#006464">
<text x="144.7" y="38.8">1e-08</text>
<text x="146.2" y="36.3">C1</text>
<text x="195.5" y="38.8">1e-08</text>
<text x="197" y="36.3">C2</text>
<text x="246.3" y="38.8">1e-08</text>
<text x="247.8" y="36.3">C3</text>
<text x="297.1" y="38.8">1e-08</text>
<text x="298.6" y="36.3">C4</text>
<text x="347.2" y="38.8">4.7e-06</text>
<text x="349.4" y="36.3">C5</text>
<text x="61.1" y="51.5">DRV8962DDV</text>
<text x="64.9" y="49">U1</text>
<text x="53.8" y="57.9">GND</text>
<text x="74.9" y="57.9">GND</text>
<text x="53.8" y="60.4">VM</text>
<text x="53.8" y="63">PGND3</text>
<text x="53.8" y="65.5">OUT3</text>
<text x="72.7" y="65.5">nFAULT</text>
<text x="74.1" y="60.4">DVDD</text>
<text x="75.1" y="63">VCC</text>
<text x="53.8" y="68">OUT3</text>
<text x="53.8" y="70.6">OUT3</text>
<text x="73.7" y="68">OCPM</text>
<text x="73.8" y="70.6">MODE</text>
<text x="53.8" y="73.1">OUT4</text>
<text x="53.8" y="75.7">OUT4</text>
<text x="71.9" y="73.1">IPROPI4</text>
<text x="71.9" y="75.7">IPROPI3</text>
<text x="53.8" y="78.2">OUT4</text>
<text x="53.8" y="80.7">PGND4</text>
<text x="53.8" y="83.3">VM</text>
<text x="71.9" y="78.2">IPROPI2</text>
<text x="71.9" y="80.7">IPROPI1</text>
<text x="74.3" y="83.3">VREF</text>
<text x="146.2" y="82">C6</text>
<text x="197" y="82">C7</text>
<text x="247.8" y="82">C8</text>
<text x="298.6" y="82">C9</text>
<text x="53.8" y="85.8">VM</text>
<text x="53.8" y="88.4">PGND2</text>
<text x="75" y="85.8">EN4</text>
<text x="75" y="88.4">EN3</text>
<text x="144.7" y="84.6">1e-06</text>
<text x="195.5" y="84.6">1e-07</text>
<text x="246.3" y="84.6">1e-06</text>
<text x="297.1" y="84.6">1e-07</text>
<text x="53.8" y="90.9">OUT2</text>
<text x="53.8" y="93.4">OUT2</text>
<text x="53.8" y="96">OUT2</text>
<text x="75" y="90.9">EN2</text>
<text x="75" y="93.4">EN1</text>
<text x="75.5" y="96">IN4</text>
<text x="53.8" y="98.5">OUT1</text>
<text x="53.8" y="101.1">OUT1</text>
<text x="75.5" y="98.5">IN3</text>
<text x="75.5" y="101.1">IN2</text>
<text x="53.8" y="103.6">OUT1</text>
<text x="53.8" y="106.1">PGND1</text>
<text x="72.4" y="106.1">nSLEEP</text>
<text x="75.5" y="103.6">IN1</text>
<text x="53.8" y="108.7">VM</text>
<text x="53.8" y="111.2">VCP</text>
<text x="74.9" y="111.2">CPH</text>
<text x="75.1" y="108.7">CPL</text>
<text x="144.8" y="130.3">10000</text>
<text x="146.2" y="127.7">R1</text>
<text x="195.6" y="130.3">10000</text>
<text x="197" y="127.7">R2</text>
<text x="246.4" y="130.3">10000</text>
<text x="247.8" y="127.7">R3</text>
<text x="297.2" y="130.3">10000</text>
<text x="298.6" y="127.7">R4</text>
<text x="49" y="183.6">0.02</text>
<text x="49.7" y="181.1">R5</text>
<text x="203.1" y="183.6">1e-07</text>
<text x="204.1" y="181.1">C10</text>
<text x="153.8" y="188.7">INA241A1</text>
<text x="156.3" y="186.2">U2</text>
<text x="135.4" y="194.3" transform="rotate(-90 135.4 194.3)">V+</text>
<text x="135.4" y="199.3" transform="rotate(-90 135.4 199.3)">GND</text>
<text x="49" y="226.8">0.02</text>
<text x="49.7" y="224.3">R6</text>
<text x="203.1" y="226.8">1e-07</text>
<text x="204.1" y="224.3">C11</text>
<text x="153.8" y="231.9">INA241A1</text>
<text x="156.3" y="229.3">U3</text>
<text x="135.4" y="237.5" transform="rotate(-90 135.4 237.5)">V+</text>
<text x="135.4" y="242.4" transform="rotate(-90 135.4 242.4)">GND</text>
</g>
<g font-size="1.4" fill="#0f0f0f">
<text x="147.3" y="41.6">V_MOTOR</text>
<text x="198.1" y="41.6">V_MOTOR</text>
<text x="248.9" y="41.6">V_MOTOR</text>
<text x="299.7" y="41.6">V_MOTOR</text>
<text x="350.5" y="41.6">V_MOTOR</text>
<text x="43.2" y="59.4">V_MOTOR</text>
<text x="43.2" y="56.9">GND</text>
<text x="88.9" y="56.9">GND</text>
<text x="88.9" y="59.4">DVDD</text>
<text x="43.2" y="64.5">SW_B</text>
<text x="43.2" y="62">GND</text>
<text x="88.9" y="62">DVDD</text>
<text x="88.9" y="64.5">FAULT_N</text>
<text x="147.3" y="64.5">GND</text>
<text x="198.1" y="64.5">GND</text>
<text x="248.9" y="64.5">GND</text>
<text x="299.7" y="64.5">GND</text>
<text x="350.5" y="64.5">GND</text>
<text x="43.2" y="69.6">SW_B</text>
<text x="43.2" y="67">SW_B</text>
<text x="88.9" y="67">GND</text>
<text x="88.9" y="69.6">DVDD</text>
<text x="43.2" y="72.1">COIL_B_N</text>
<text x="43.2" y="74.7">COIL_B_N</text>
<text x="43.2" y="77.2">COIL_B_N</text>
<text x="88.9" y="77.2">GND</text>
<text x="88.9" y="74.7">GND</text>
<text x="88.9" y="72.1">GND</text>
<text x="43.2" y="82.3">V_MOTOR 11</text>
<text x="43.2" y="79.7">GND</text>
<text x="88.9" y="79.7">GND</text>
<text x="88.9" y="82.3">DVDD</text>
<text x="43.2" y="89.9">COIL_A_N 14</text>
<text x="43.2" y="84.8">V_MOTOR 12</text>
<text x="43.2" y="87.4">GND</text>
<text x="88.9" y="87.4">ENABLE_B</text>
<text x="88.9" y="84.8">ENABLE_B</text>
<text x="88.9" y="89.9">ENABLE_A</text>
<text x="147.3" y="87.4">VCP</text>
<text x="198.1" y="87.4">CPH</text>
<text x="248.9" y="87.4">DVDD</text>
<text x="299.7" y="87.4">DVDD</text>
<text x="43.2" y="95">COIL_A_N 16</text>
<text x="43.2" y="92.4">COIL_A_N 15</text>
<text x="88.9" y="92.4">ENABLE_A</text>
<text x="88.9" y="95">PWM_B_N</text>
<text x="43.2" y="100.1">SW_A</text>
<text x="43.2" y="97.5">SW_A</text>
<text x="88.9" y="97.5">PWM_B_P</text>
<text x="88.9" y="100.1">PWM_A_N</text>
<text x="43.2" y="102.6">SW_A</text>
<text x="43.2" y="107.7">V_MOTOR 21</text>
<text x="43.2" y="105.1">GND</text>
<text x="88.9" y="102.6">PWM_A_P</text>
<text x="88.9" y="105.1">AWAKE</text>
<text x="88.9" y="107.7">CPL</text>
<text x="43.2" y="110.2">VCP</text>
<text x="88.9" y="110.2">CPH</text>
<text x="147.3" y="110.2">V_MOTOR</text>
<text x="198.1" y="110.2">CPL</text>
<text x="248.9" y="110.2">GND</text>
<text x="299.7" y="110.2">GND</text>
<text x="147.3" y="133.1">FAULT_N</text>
<text x="198.1" y="133.1">AWAKE</text>
<text x="248.9" y="133.1">ENABLE_A</text>
<text x="299.7" y="133.1">ENABLE_B</text>
<text x="147.3" y="155.9">DVDD</text>
<text x="198.1" y="155.9">GND</text>
<text x="248.9" y="155.9">GND</text>
<text x="299.7" y="155.9">GND</text>
<text x="134.6" y="182.6">V_ANALOG</text>
<text x="50.8" y="186.4">SW_A</text>
<text x="205.7" y="186.4">V_ANALOG</text>
<text x="121.9" y="192.8">SW_A</text>
<text x="121.9" y="197.8">COIL_A_P</text>
<text x="152.4" y="195.3">CURRENT_A</text>
<text x="50.8" y="209.3">COIL_A_P</text>
<text x="137.2" y="208">VREF_CURRENT</text>
<text x="205.7" y="209.3">GND</text>
<text x="134.6" y="213.1">GND</text>
<text x="139.7" y="210.5">VREF_CURRENT</text>
<text x="134.6" y="225.8">V_ANALOG</text>
<text x="50.8" y="229.6">SW_B</text>
<text x="205.7" y="229.6">V_ANALOG</text>
<text x="121.9" y="235.9">SW_B</text>
<text x="152.4" y="238.5">CURRENT_B</text>
<text x="121.9" y="241">COIL_B_P</text>
<text x="137.2" y="251.2">VREF_CURRENT</text>
<text x="50.8" y="252.5">COIL_B_P</text>
<text x="134.6" y="256.3">GND</text>
<text x="139.7" y="253.7">VREF_CURRENT</text>
<text x="205.7" y="252.5">GND</text>
</g>
<g font-size="1.4" fill="#a90000">
<text x="51.5" y="56.9">1</text>
<text x="51.5" y="59.4">2</text>
<text x="78.9" y="56.9">44</text>
<text x="78.9" y="59.4">43</text>
<text x="51.5" y="62">3</text>
<text x="51.5" y="64.5">4</text>
<text x="78.9" y="62">42</text>
<text x="78.9" y="64.5">41</text>
<text x="51.5" y="67.1">5</text>
<text x="51.5" y="69.6">6</text>
<text x="78.9" y="67.1">40</text>
<text x="78.9" y="69.6">39</text>
<text x="51.5" y="72.1">7</text>
<text x="51.5" y="74.7">8</text>
<text x="51.5" y="77.2">9</text>
<text x="78.9" y="72.1">38</text>
<text x="78.9" y="74.7">37</text>
<text x="78.9" y="77.2">36</text>
<text x="51" y="79.8">10</text>
<text x="78.9" y="79.8">35</text>
<text x="78.9" y="82.3">34</text>
<text x="51" y="87.4">13</text>
<text x="78.9" y="84.8">33</text>
<text x="78.9" y="87.4">32</text>
<text x="78.9" y="89.9">31</text>
<text x="78.9" y="92.5">30</text>
<text x="78.9" y="95">29</text>
<text x="51" y="97.5">17</text>
<text x="51" y="100.1">18</text>
<text x="78.9" y="97.5">28</text>
<text x="78.9" y="100.1">27</text>
<text x="51" y="102.6">19</text>
<text x="51" y="105.2">20</text>
<text x="78.9" y="102.6">26</text>
<text x="78.9" y="105.2">25</text>
<text x="78.9" y="107.7">24</text>
<text x="51" y="110.2">22</text>
<text x="78.9" y="110.2">23</text>
</g>
<g font-size=".7" fill="#006464">
<text x="137.6" y="198" transform="rotate(-90 137.6 198)">REF2</text>
<text x="140.2" y="196.7" transform="rotate(-90 140.2 196.7)">REF1</text>
<text x="140.2" y="239.9" transform="rotate(-90 140.2 239.9)">REF1</text>
<text x="137.6" y="241.2" transform="rotate(-90 137.6 241.2)">REF2</text>
</g>
</svg>
